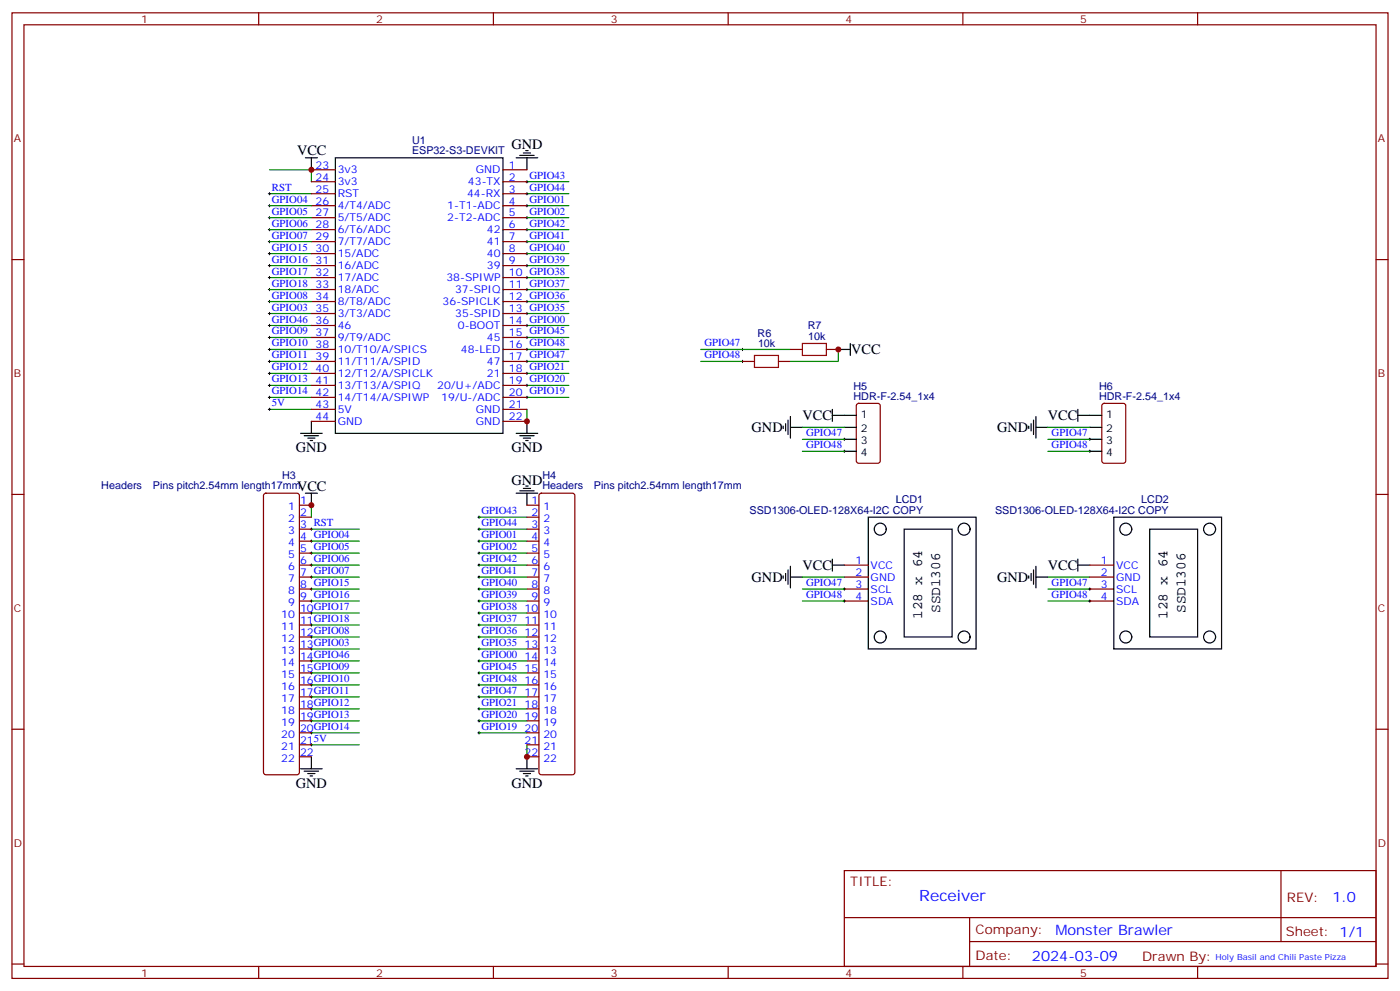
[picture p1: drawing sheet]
<svg xmlns="http://www.w3.org/2000/svg" width="412mm" height="292mm" viewBox="0 0 412 292" stroke-linecap="round" stroke-linejoin="round" font-family="sans-serif">
<g fill="none" stroke="#870000" stroke-width=".35">
<path d="M3.5 3.8h405.4v284.3h-405.4zM7.1 7.3h398.2v277.3h-398.2zM76.2 3.8v3.5M145.3 3.8v3.5M214.5 3.8v3.5M283.6 3.8v3.5M352.8 3.8v3.5M91.7 50h7.1M91.7 53.5h7.1M91.7 57h7.1M148.2 50h7M148.2 53.5h7"/>
<path d="M148.2 57h7M3.5 76.4h3.6M91.7 60.6h7.1M91.7 64.1h7.1M91.7 67.6h7.1M91.7 71.2h7.1M91.7 74.7h7.1M91.7 78.2h7.1M148.2 60.6h7M148.2 64.1h7M148.2 67.6h7M148.2 71.2h7"/>
<path d="M148.2 74.7h7M148.2 78.2h7M405.3 76.4h3.6M91.7 81.7h7.1M91.7 85.3h7.1M91.7 88.8h7.1M91.7 92.3h7.1M91.7 95.8h7.1M91.7 99.4h7.1M148.2 81.7h7M148.2 85.3h7M148.2 88.8h7"/>
<path d="M148.2 92.3h7M148.2 95.8h7M148.2 99.4h7M91.7 102.9h7.1M91.7 106.4h7.1M91.7 110h7.1M91.7 113.5h7.1M91.7 117h7.1M148.2 102.9h7M148.2 106.4h7M148.2 110h7M148.2 113.5h7"/>
<path d="M148.2 117h7M218.7 106.4h3.5M229.3 106.4h3.5M232.8 102.9h3.6M243.4 102.9h3.5M252.5 119l.4-.2h5.7l.6 .4 .1 16.5-.5 .7h-5.9l-.6-.4-.1-16.5zM324.8 119l.5-.2h5.6l.7 .4v16.5l-.5 .7h-5.8l-.7-.4v-16.5zM91.7 120.5h7.1M91.7 124.1h7.1M148.2 120.5h7M148.2 124.1h7M3.5 145.6h3.6"/>
<path d="M77.8 145.4l.5-.2h9.2l.5 .2 .2 .5v81.5l-.2 .5-.5 .2h-9.2l-.5-.2-.2-.5v-81.5zM88.2 148.8h3.5M88.2 152.3h3.5M88.2 155.8h3.5M88.2 159.3h3.5M155.2 148.8h3.5M155.2 152.3h3.5M155.2 155.8h3.5M155.2 159.3h3.5M159 145.4l.5-.2h9.1l.5 .2 .2 .5v81.5l-.2 .5-.5 .2h-9.1l-.5-.2-.3-.5v-81.5zM405.3 145.6h3.6M88.2 162.9h3.5"/>
<path d="M88.2 166.4h3.5M88.2 169.9h3.5M88.2 173.5h3.5M88.2 177h3.5M155.2 162.9h3.5M155.2 166.4h3.5M155.2 169.9h3.5M155.2 173.5h3.5M155.2 177h3.5M248.7 166.4h7.1M248.7 169.9h7.1M248.7 173.5h7.1"/>
<path d="M248.7 177h7.1M321 166.4h7.1M321 169.9h7.1M321 173.5h7.1M321 177h7.1M88.2 180.5h3.5M88.2 184h3.5M88.2 187.6h3.5M88.2 191.1h3.5M88.2 194.6h3.5M88.2 198.2h3.5M155.2 180.5h3.5"/>
<path d="M155.2 184h3.5M155.2 187.6h3.5M155.2 191.1h3.5M155.2 194.6h3.5M155.2 198.2h3.5M3.5 214.7h3.6M88.2 201.7h3.5M88.2 205.2h3.5M88.2 208.7h3.5M88.2 212.3h3.5M88.2 215.8h3.5M88.2 219.3h3.5"/>
<path d="M155.2 201.7h3.5M155.2 205.2h3.5M155.2 208.7h3.5M155.2 212.3h3.5M155.2 215.8h3.5M155.2 219.3h3.5M405.3 214.7h3.6M88.2 222.8h3.5M155.2 222.8h3.5M248.7 256.4h156.6v28.2h-156.6zM377.3 256.4v20.9M248.7 270.2h156.5"/>
<path d="M285.6 277.3h119.6M285.6 270.2v14.1M3.5 283.9h3.6M76.2 284.6v3.5M145.3 284.6v3.5M214.5 284.6v3.5M283.6 284.6v3.5M352.8 284.6v3.5M405.3 283.9h3.6"/>
</g>
<g fill="none" stroke="#008700" stroke-width=".35">
<path d="M79.4 57h12.3M79.4 50h12.3v3.5M155.2 57h12.4M155.2 53.5h12.4M79.4 60.6h12.3M79.4 78.2h12.3M79.4 74.7h12.3M79.4 64.1h12.3M79.4 67.6h12.3M79.4 71.2h12.3M155.2 60.6h12.4M155.2 78.2h12.4"/>
<path d="M155.2 74.7h12.4M155.2 64.1h12.4M155.2 67.6h12.4M155.2 71.2h12.4M79.4 81.7h12.3M79.4 85.3h12.3M79.4 88.8h12.3M79.4 92.3h12.3M79.4 95.8h12.3M79.4 99.4h12.3M155.2 81.7h12.4M155.2 85.3h12.4"/>
<path d="M155.2 88.8h12.4M155.2 92.3h12.4M155.2 95.8h12.4M155.2 99.4h12.4M79.4 102.9h12.3M79.4 106.4h12.3M79.4 110h12.3M79.4 113.5h12.3M79.4 117h12.3M155.2 102.9h12.4M155.2 106.4h12.4M155.2 110h12.4"/>
<path d="M155.2 113.5h12.4M155.2 117h12.4M206.4 102.9h26.4M206.4 106.4h12.3M246.9 102.9v3.5h-14.1M79.4 120.5h12.3M155.2 120.5v3.6M236.4 125.8h12.3M236.4 129.4h12.3M236.4 132.9h12.3M308.7 125.8h12.3M308.7 129.4h12.3"/>
<path d="M308.7 132.9h12.3M91.7 159.3h14.1M91.7 155.8h14.1M91.7 148.8v3.5M141.1 152.3h14.1M141.1 159.3h14.1M141.1 155.8h14.1M91.7 162.9h14.1M91.7 166.4h14.1M91.7 169.9h14.1M91.7 173.5h14.1M91.7 177h14.1"/>
<path d="M141.1 177h14.1M141.1 173.5h14.1M141.1 169.9h14.1M141.1 166.4h14.1M141.1 162.9h14.1M236.4 169.9h12.3M236.4 173.5h12.3M236.4 177h12.3M308.7 169.9h12.3M308.7 173.5h12.3M308.7 177h12.3M91.7 187.6h14.1"/>
<path d="M91.7 180.5h14.1M91.7 184h14.1M91.7 191.1h14.1M91.7 194.6h14.1M91.7 198.2h14.1M141.1 198.2h14.1M141.1 194.6h14.1M141.1 191.1h14.1M141.1 187.6h14.1M141.1 180.5h14.1M141.1 184h14.1M91.7 201.7h14.1"/>
<path d="M91.7 205.2h14.1M91.7 208.7h14.1M91.7 212.3h14.1M91.7 215.8h14.1M91.7 219.3h14.1M141.1 215.8h14.1M141.1 212.3h14.1M141.1 208.7h14.1M141.1 205.2h14.1M141.1 201.7h14.1M155.2 219.3v3.5"/>
</g>
<g fill="none" stroke="#000" stroke-width=".29">
<path d="M79 57h.7M79.4 56.7v.7M154.9 53.5h.7M154.9 57h.7M155.2 53.2v.7M155.2 56.7v.7M79 60.6h.7M79 64.1h.7M79 67.6h.7M79 71.2h.7M79 74.7h.7M79 78.2h.7"/>
<path d="M79.4 60.2v.7M79.4 63.7v.8M79.4 67.3v.7M79.4 70.8v.7M79.4 74.3v.7M79.4 77.9v.7M154.9 60.6h.7M154.9 64.1h.7M154.9 67.6h.7M154.9 71.2h.7M154.9 74.7h.7M154.9 78.2h.7"/>
<path d="M155.2 60.2v.7M155.2 63.7v.8M155.2 67.3v.7M155.2 70.8v.7M155.2 74.3v.7M155.2 77.9v.7M79 81.7h.7M79 85.3h.7M79 88.8h.7M79 92.3h.7M79 95.8h.7M79 99.4h.7"/>
<path d="M79.4 81.4v.7M79.4 84.9v.7M79.4 88.4v.7M79.4 92v.7M79.4 95.5v.7M79.4 99v.7M154.9 81.7h.7M154.9 85.3h.7M154.9 88.8h.7M154.9 92.3h.7M154.9 95.8h.7M154.9 99.4h.7"/>
<path d="M155.2 81.4v.7M155.2 84.9v.7M155.2 88.4v.7M155.2 92v.7M155.2 95.5v.7M155.2 99v.7M79 102.9h.7M79 106.4h.7M79 110h.7M79 113.5h.7M79 117h.7M79.4 102.6v.7"/>
<path d="M79.4 106.1v.7M79.4 109.6v.7M79.4 113.1v.7M79.4 116.7v.7M154.9 102.9h.7M154.9 106.4h.7M154.9 110h.7M154.9 113.5h.7M154.9 117h.7M155.2 102.6v.7M155.2 106.1v.7M155.2 109.6v.7"/>
<path d="M155.2 113.1v.7M155.2 116.7v.7M218.4 102.9h.7M218.4 106.4h.7M218.7 102.6v.7M218.7 106.1v.7M79 120.5h.7M79.4 120.2v.7M248.4 129.4h.7M248.4 132.9h.7M248.7 129v.7M248.7 132.5v.7"/>
<path d="M320.7 129.4h.7M320.7 132.9h.7M321 129v.7M321 132.5v.7M91.4 159.3h.7M91.4 155.8h.7M91.7 155.5v.7M91.7 159v.7M140.8 159.3h.7M140.8 155.8h.7M140.8 152.3h.7M141.1 151.9v.7"/>
<path d="M141.1 155.5v.7M141.1 159v.7M91.4 177h.7M91.4 173.5h.7M91.4 169.9h.7M91.4 166.4h.7M91.4 162.9h.7M91.7 162.5v.7M91.7 166.1v.7M91.7 169.6v.7M91.7 173.1v.7M91.7 176.6v.7"/>
<path d="M140.8 177h.7M140.8 173.5h.7M140.8 169.9h.7M140.8 166.4h.7M140.8 162.9h.7M141.1 162.5v.7M141.1 166.1v.7M141.1 169.6v.7M141.1 173.1v.7M141.1 176.6v.7M248.4 177h.7M248.4 173.5h.7"/>
<path d="M248.7 173.1v.7M248.7 176.6v.7M320.7 177h.7M320.7 173.5h.7M321 173.1v.7M321 176.6v.7M91.4 198.2h.7M91.4 194.6h.7M91.4 191.1h.7M91.4 187.6h.7M91.4 184h.7M91.4 180.5h.7"/>
<path d="M91.7 180.2v.7M91.7 183.7v.7M91.7 187.2v.7M91.7 190.7v.8M91.7 194.3v.7M91.7 197.8v.7M140.8 198.2h.7M140.8 194.6h.7M140.8 191.1h.7M140.8 187.6h.7M140.8 184h.7M140.8 180.5h.7"/>
<path d="M141.1 180.2v.7M141.1 183.7v.7M141.1 187.2v.7M141.1 190.7v.8M141.1 194.3v.7M141.1 197.8v.7M91.4 215.8h.7M91.4 212.3h.7M91.4 208.7h.7M91.4 205.2h.7M91.4 201.7h.7M91.4 219.3h.7"/>
<path d="M91.7 201.3v.7M91.7 204.9v.7M91.7 208.4v.7M91.7 211.9v.7M91.7 215.4v.7M91.7 219v.7M140.8 215.8h.7M140.8 212.3h.7M140.8 208.7h.7M140.8 205.2h.7M140.8 201.7h.7M141.1 201.3v.7"/>
<path d="M141.1 204.9v.7M141.1 208.4v.7M141.1 211.9v.7M141.1 215.4v.7"/>
</g>
<g fill="none" stroke="#000" stroke-width=".35">
<path d="M90 46.5h3.5M91.7 46.5v3.5M98.8 46.5h49.4v81.1h-49.4zM152 46.5h6.4M153.1 45.8h4.2M154.2 45h2.1M154.9 44.3h.7M155.2 46.5v3.5M246.9 102.9h3.6M250.5 101.1v3.6M88.5 127.6h6.4M89.6 128.3h4.2"/>
<path d="M90.7 129h2.1M91.4 129.7h.7M91.7 124.1v3.5M152 127.6h6.4M153.1 128.3h4.2M154.2 129h2.1M154.9 129.7h.7M155.2 124.1v3.5M230.7 125.5v.7M231.4 124.8v2.1M232.1 123.7v4.3M232.8 125.8h3.6"/>
<path d="M232.8 122.7v6.3M245.2 122.3h7M245.2 120.5v3.6M248.7 125.8h3.5M248.7 129.4h3.5M248.7 132.9h3.5M303 125.5v.7M303.7 124.8v2.1M304.4 123.7v4.3M305.2 125.8h3.5M305.2 122.7v6.3M317.5 122.3h7.1"/>
<path d="M317.5 120.5v3.6M321 125.8h3.6M321 129.4h3.6M321 132.9h3.6M90 145.2h3.5M91.7 145.2v3.6M152 145.2h6.4M153.1 144.5h4.2M154.2 143.8h2.1M154.9 143.1h.7M155.2 145.2v3.6M255.8 152.3h31.7v38.8h-31.7z"/>
<path d="M266.3 155.8h14.2v31.8h-14.2zM328.1 152.3h31.7v38.8h-31.7zM338.7 155.8h14.1v31.8h-14.1zM230.7 169.6v.7M231.4 168.9v2.1M232.1 167.8v4.2M232.8 166.8v6.3M232.8 169.9h3.6M245.2 164.6v3.6M245.2 166.4h3.5M303 169.6v.7M303.7 168.9v2.1"/>
<path d="M304.4 167.8v4.2M305.2 166.8v6.3M305.2 169.9h3.5M317.5 164.6v3.6M317.5 166.4h3.5M88.5 226.4h6.4M89.6 227.1h4.2M90.7 227.8h2.1M91.4 228.5h.7M91.7 222.8v3.6M152 226.4h6.4M153.1 227.1h4.2"/>
<path d="M154.2 227.8h2.1M154.9 228.5h.7M155.2 222.8v3.6"/>
<circle cx="259.3" cy="155.8" r="1.76"/>
<circle cx="284" cy="155.8" r="1.76"/>
<circle cx="331.6" cy="155.8" r="1.76"/>
<circle cx="356.3" cy="155.8" r="1.76"/>
<circle cx="259.3" cy="187.6" r="1.76"/>
<circle cx="284" cy="187.6" r="1.76"/>
<circle cx="331.6" cy="187.6" r="1.76"/>
<circle cx="356.3" cy="187.6" r="1.76"/>
</g>
<path d="M222.2 104.7h7.1v3.5h-7.1zM236.4 101.1h7v3.6h-7z" fill="none" stroke="#a10000" stroke-width=".35"/>
<g fill="#c00">
<circle cx="155.2" cy="124.1" r=".88"/>
<circle cx="91.7" cy="50" r=".88"/>
<circle cx="155.2" cy="222.8" r=".88"/>
<circle cx="91.7" cy="148.8" r=".88"/>
<circle cx="246.9" cy="102.9" r=".88"/>
</g>
<text font-size="4.6" fill="#00f" x="270.8" y="265.4">Receiver</text>
<g font-size="4.2">
<text x="87.5" y="45.8">VCC</text>
<text x="150.6" y="44">GND</text>
<text x="250.7" y="104.4">VCC</text>
<text x="236.4" y="123.7">VCC</text>
<text x="308.7" y="123.7">VCC</text>
<text x="221.4" y="127.2">GND</text>
<text x="293.7" y="127.2">GND</text>
<text x="87.1" y="133.2">GND</text>
<text x="150.6" y="133.2">GND</text>
<text x="150.6" y="142.8">GND</text>
<text x="87.5" y="144.5">VCC</text>
<text x="236.4" y="167.8">VCC</text>
<text x="308.7" y="167.8">VCC</text>
<text x="221.4" y="171.4">GND</text>
<text x="293.7" y="171.3">GND</text>
<text x="271.6" y="182.3" transform="rotate(-90 271.6 182.3)">128 x 64</text>
<text x="276.9" y="180.5" transform="rotate(-90 276.9 180.5)">SSD1306</text>
<text x="344" y="182.3" transform="rotate(-90 344 182.3)">128 x 64</text>
<text x="349.2" y="180.5" transform="rotate(-90 349.2 180.5)">SSD1306</text>
<text x="87.1" y="232">GND</text>
<text x="150.6" y="232">GND</text>
</g>
<g font-size="4.2" fill="#00f">
<text x="392.5" y="265.6">1.0</text>
<text x="310.9" y="275.2">Monster Brawler</text>
<text x="304" y="283">2024-03-09</text>
</g>
<g font-size="3.9" fill="#800">
<text x="250.5" y="260.9">TITLE:</text>
<text x="379.1" y="265.6">REV:</text>
<text x="287.4" y="275.1">Company:</text>
<text x="378.7" y="275.8">Sheet: 1/1</text>
<text x="287.4" y="282.8">Date:</text>
<text x="336.4" y="282.9">Drawn By:</text>
</g>
<g font-size="3.2" fill="#800">
<text x="41.6" y="6.8">1</text>
<text x="110.8" y="6.8">2</text>
<text x="179.9" y="6.8">3</text>
<text x="249.1" y="6.8">4</text>
<text x="318.2" y="6.8">5</text>
<text x="4.1" y="41.9">A</text>
<text x="405.9" y="41.9">A</text>
<text x="4.1" y="111">B</text>
<text x="405.9" y="111">B</text>
<text x="4.1" y="180.2">C</text>
<text x="405.9" y="180.2">C</text>
<text x="4.1" y="249.3">D</text>
<text x="405.9" y="249.3">D</text>
<text x="41.6" y="287.6">1</text>
<text x="110.8" y="287.6">2</text>
<text x="179.9" y="287.6">3</text>
<text x="249.1" y="287.6">4</text>
<text x="318.2" y="287.6">5</text>
</g>
<g font-size="3.2" fill="#000080">
<text x="121.4" y="45.4">ESP32-S3-DEVKIT</text>
<text x="121.4" y="42.3">U1</text>
<text x="223.2" y="99.2">R6</text>
<text x="237.9" y="96.9">R7</text>
<text x="238" y="100.1">10k</text>
<text x="223.3" y="102.3">10k</text>
<text x="251.4" y="117.7">HDR-F-2.54_1x4</text>
<text x="251.4" y="114.7">H5</text>
<text x="323.7" y="117.7">HDR-F-2.54_1x4</text>
<text x="323.7" y="114.7">H6</text>
<text x="83.1" y="141.1">H3</text>
<text x="159.8" y="141.1">H4</text>
<text x="29.8" y="144.1">Headers</text>
<text x="45" y="144.1">Pins pitch2.54mm length17mm</text>
<text x="159.8" y="144.1">Headers</text>
<text x="174.9" y="144.1">Pins pitch2.54mm length17mm</text>
<text x="263.9" y="148.2">LCD1</text>
<text x="336.2" y="148.2">LCD2</text>
<text x="220.8" y="151.2">SSD1306-OLED-128X64-I2C COPY</text>
<text x="293.1" y="151.2">SSD1306-OLED-128X64-I2C COPY</text>
</g>
<g font-size="3.2" fill="#00f">
<text x="93" y="49.6">23</text>
<text x="93" y="53.2">24</text>
<text x="99.5" y="51">3v3</text>
<text x="140.2" y="51">GND</text>
<text x="149.9" y="49.6">1</text>
<text x="149.9" y="53.2">2</text>
<text x="155.9" y="52.6">GPIO43</text>
<text x="80.1" y="59.7">GPIO04</text>
<text x="80.1" y="56.2">RST</text>
<text x="93" y="56.7">25</text>
<text x="99.5" y="54.6">3v3</text>
<text x="99.5" y="58.1">RST</text>
<text x="137.6" y="58.1">44-RX</text>
<text x="137.9" y="54.6">43-TX</text>
<text x="149.9" y="56.7">3</text>
<text x="155.9" y="56.2">GPIO44</text>
<text x="155.9" y="59.7">GPIO01</text>
<text x="80.1" y="63.2">GPIO05</text>
<text x="93" y="60.2">26</text>
<text x="93" y="63.7">27</text>
<text x="99.5" y="61.6">4/T4/ADC</text>
<text x="99.5" y="65.2">5/T5/ADC</text>
<text x="131.8" y="61.6">1-T1-ADC</text>
<text x="131.8" y="65.2">2-T2-ADC</text>
<text x="149.9" y="60.2">4</text>
<text x="149.9" y="63.7">5</text>
<text x="155.9" y="63.2">GPIO02</text>
<text x="80.1" y="70.3">GPIO07</text>
<text x="80.1" y="66.7">GPIO06</text>
<text x="93" y="67.3">28</text>
<text x="93" y="70.8">29</text>
<text x="99.5" y="68.7">6/T6/ADC</text>
<text x="143.4" y="68.7">42</text>
<text x="149.9" y="67.3">6</text>
<text x="149.9" y="70.8">7</text>
<text x="155.9" y="66.7">GPIO42</text>
<text x="155.9" y="70.3">GPIO41</text>
<text x="80.1" y="77.3">GPIO16</text>
<text x="80.1" y="73.8">GPIO15</text>
<text x="93" y="74.3">30</text>
<text x="93" y="77.9">31</text>
<text x="99.5" y="72.2">7/T7/ADC</text>
<text x="99.5" y="75.7">15/ADC</text>
<text x="143.4" y="72.2">41</text>
<text x="143.4" y="75.7">40</text>
<text x="149.9" y="74.3">8</text>
<text x="149.9" y="77.9">9</text>
<text x="155.9" y="73.8">GPIO40</text>
<text x="155.9" y="77.3">GPIO39</text>
<text x="80.1" y="80.9">GPIO17</text>
<text x="93" y="81.4">32</text>
<text x="99.5" y="79.3">16/ADC</text>
<text x="99.5" y="82.8">17/ADC</text>
<text x="131.5" y="82.8">38-SPIWP</text>
<text x="143.4" y="79.3">39</text>
<text x="149.9" y="81.4">10 GPIO38</text>
<text x="80.1" y="84.4">GPIO18</text>
<text x="80.1" y="87.9">GPIO08</text>
<text x="93" y="84.9">33</text>
<text x="93" y="88.4">34</text>
<text x="99.5" y="86.3">18/ADC</text>
<text x="99.5" y="89.9">8/T8/ADC</text>
<text x="130.4" y="89.9">36-SPICLK</text>
<text x="134.1" y="86.3">37-SPIQ</text>
<text x="149.9" y="84.9">11 GPIO37</text>
<text x="149.9" y="88.4">12 GPIO36</text>
<text x="80.1" y="95">GPIO46</text>
<text x="80.1" y="91.4">GPIO03</text>
<text x="93" y="92">35</text>
<text x="93" y="95.5">36</text>
<text x="99.5" y="93.4">3/T3/ADC</text>
<text x="134.1" y="93.4">35-SPID</text>
<text x="149.9" y="92">13 GPIO35</text>
<text x="149.9" y="95.5">14 GPIO00</text>
<text x="80.1" y="98.5">GPIO09</text>
<text x="93" y="99">37</text>
<text x="99.5" y="96.9">46</text>
<text x="99.5" y="100.4">9/T9/ADC</text>
<text x="134.9" y="96.9">0-BOOT</text>
<text x="143.4" y="100.4">45</text>
<text x="149.9" y="99">15 GPIO45</text>
<text x="80.1" y="105.6">GPIO11</text>
<text x="80.1" y="102">GPIO10</text>
<text x="93" y="102.6">38</text>
<text x="93" y="106.1">39</text>
<text x="99.5" y="104">10/T10/A/SPICS</text>
<text x="99.5" y="107.5">11/T11/A/SPID</text>
<text x="135.8" y="104">48-LED</text>
<text x="143.4" y="107.5">47</text>
<text x="149.9" y="102.6">16 GPIO48</text>
<text x="149.9" y="106.1">17 GPIO47</text>
<text x="207.5" y="102">GPIO47</text>
<text x="207.5" y="105.6">GPIO48</text>
<text x="80.1" y="112.6">GPIO13</text>
<text x="80.1" y="109.1">GPIO12</text>
<text x="93" y="109.6">40</text>
<text x="93" y="113.1">41</text>
<text x="99.5" y="111">12/T12/A/SPICLK</text>
<text x="143.4" y="111">21</text>
<text x="149.9" y="109.6">18 GPIO21</text>
<text x="149.9" y="113.1">19 GPIO20</text>
<text x="80.1" y="119.7">5V</text>
<text x="80.1" y="116.1">GPIO14</text>
<text x="93" y="116.7">42</text>
<text x="99.5" y="114.5">13/T13/A/SPIQ</text>
<text x="99.5" y="118.1">14/T14/A/SPIWP</text>
<text x="128.8" y="114.5">20/U+/ADC</text>
<text x="130" y="118.1">19/U-/ADC</text>
<text x="149.9" y="116.7">20 GPIO19</text>
<text x="93" y="120.2">43</text>
<text x="93" y="123.7">44</text>
<text x="99.5" y="121.6">5V</text>
<text x="99.5" y="125.1">GND</text>
<text x="140.2" y="121.6">GND</text>
<text x="140.2" y="125.1">GND</text>
<text x="149.9" y="120.2">21</text>
<text x="149.9" y="123.7">22</text>
<text x="237.5" y="128.5">GPIO47</text>
<text x="309.8" y="128.5">GPIO47</text>
<text x="237.5" y="132">GPIO48</text>
<text x="309.8" y="132">GPIO48</text>
<text x="88.4" y="148.4">1</text>
<text x="156.6" y="148.4">1</text>
<text x="84.9" y="150.2">1</text>
<text x="84.9" y="153.7">2</text>
<text x="88.4" y="151.9">2</text>
<text x="88.4" y="155.5">3 RST</text>
<text x="141.8" y="154.9">GPIO44</text>
<text x="141.8" y="151.4">GPIO43</text>
<text x="156.6" y="151.9">2</text>
<text x="156.6" y="155.5">3</text>
<text x="160.1" y="150.2">1</text>
<text x="160.1" y="153.7">2</text>
<text x="84.9" y="157.2">3</text>
<text x="84.9" y="160.8">4</text>
<text x="88.4" y="159">4 GPIO04</text>
<text x="141.8" y="162">GPIO02</text>
<text x="141.8" y="158.5">GPIO01</text>
<text x="156.6" y="159">4</text>
<text x="160.1" y="157.2">3</text>
<text x="160.1" y="160.8">4</text>
<text x="84.9" y="164.3">5</text>
<text x="84.9" y="167.8">6</text>
<text x="88.4" y="162.5">5 GPIO05</text>
<text x="88.4" y="166.1">6 GPIO06</text>
<text x="141.8" y="165.5">GPIO42</text>
<text x="156.6" y="162.5">5</text>
<text x="156.6" y="166.1">6</text>
<text x="160.1" y="164.3">5</text>
<text x="160.1" y="167.8">6</text>
<text x="252" y="166.1">1</text>
<text x="256.5" y="167.5">VCC</text>
<text x="324.3" y="166.1">1</text>
<text x="328.8" y="167.5">VCC</text>
<text x="84.9" y="171.3">7</text>
<text x="88.4" y="169.6">7 GPIO07</text>
<text x="88.4" y="173.1">8 GPIO15</text>
<text x="141.8" y="172.6">GPIO40</text>
<text x="141.8" y="169.1">GPIO41</text>
<text x="156.6" y="169.6">7</text>
<text x="156.6" y="173.1">8</text>
<text x="160.1" y="171.3">7</text>
<text x="237.5" y="172.6">GPIO47</text>
<text x="252" y="173.1">3</text>
<text x="252" y="169.6">2</text>
<text x="256.5" y="171">GND</text>
<text x="309.8" y="172.6">GPIO47</text>
<text x="324.3" y="173.1">3</text>
<text x="324.3" y="169.6">2</text>
<text x="328.8" y="171">GND</text>
<text x="84.9" y="174.9">8</text>
<text x="84.9" y="178.4">9</text>
<text x="88.4" y="176.6">9 GPIO16</text>
<text x="141.8" y="179.6">GPIO38</text>
<text x="141.8" y="176.1">GPIO39</text>
<text x="156.6" y="176.6">9</text>
<text x="160.1" y="174.9">8</text>
<text x="160.1" y="178.4">9</text>
<text x="237.5" y="176.1">GPIO48</text>
<text x="252" y="176.6">4</text>
<text x="256.5" y="174.5">SCL</text>
<text x="256.5" y="178">SDA</text>
<text x="309.8" y="176.1">GPIO48</text>
<text x="324.3" y="176.6">4</text>
<text x="328.8" y="174.5">SCL</text>
<text x="328.8" y="178">SDA</text>
<text x="82.9" y="181.9">10</text>
<text x="82.9" y="185.5">11</text>
<text x="88.4" y="180.2">10GPIO17</text>
<text x="88.4" y="183.7">11GPIO18</text>
<text x="141.8" y="183.2">GPIO37</text>
<text x="154.5" y="180.2">10</text>
<text x="154.5" y="183.7">11</text>
<text x="160.1" y="181.9">10</text>
<text x="160.1" y="185.5">11</text>
<text x="82.9" y="189">12</text>
<text x="88.4" y="187.2">12GPIO08</text>
<text x="88.4" y="190.7">13GPIO03</text>
<text x="141.8" y="190.2">GPIO35</text>
<text x="141.8" y="186.7">GPIO36</text>
<text x="154.5" y="187.2">12</text>
<text x="154.5" y="190.7">13</text>
<text x="160.1" y="189">12</text>
<text x="82.9" y="192.5">13</text>
<text x="82.9" y="196">14</text>
<text x="88.4" y="194.3">14GPIO46</text>
<text x="88.4" y="197.8">15GPIO09</text>
<text x="141.8" y="197.3">GPIO45</text>
<text x="141.8" y="193.7">GPIO00</text>
<text x="154.5" y="194.3">14</text>
<text x="154.5" y="197.8">15</text>
<text x="160.1" y="192.5">13</text>
<text x="160.1" y="196">14</text>
<text x="82.9" y="199.6">15</text>
<text x="82.9" y="203.1">16</text>
<text x="88.4" y="201.3">16GPIO10</text>
<text x="141.8" y="200.8">GPIO48</text>
<text x="154.5" y="201.3">16</text>
<text x="160.1" y="199.6">15</text>
<text x="160.1" y="203.1">16</text>
<text x="82.9" y="206.6">17</text>
<text x="88.4" y="204.9">17GPIO11</text>
<text x="88.4" y="208.4">18GPIO12</text>
<text x="141.8" y="207.9">GPIO21</text>
<text x="141.8" y="204.3">GPIO47</text>
<text x="154.5" y="204.9">17</text>
<text x="154.5" y="208.4">18</text>
<text x="160.1" y="206.6">17</text>
<text x="82.9" y="210.1">18</text>
<text x="82.9" y="213.7">19</text>
<text x="88.4" y="211.9">19GPIO13</text>
<text x="88.4" y="215.4">20GPIO14</text>
<text x="141.8" y="214.9">GPIO19</text>
<text x="141.8" y="211.4">GPIO20</text>
<text x="154.5" y="211.9">19</text>
<text x="154.5" y="215.4">20</text>
<text x="160.1" y="210.1">18</text>
<text x="160.1" y="213.7">19</text>
<text x="82.9" y="217.2">20</text>
<text x="82.9" y="220.7">21</text>
<text x="88.4" y="219">215V</text>
<text x="154.5" y="219">21</text>
<text x="160.1" y="217.2">20</text>
<text x="160.1" y="220.7">21</text>
<text x="82.9" y="224.3">22</text>
<text x="88.4" y="222.5">22</text>
<text x="154.5" y="222.5">22</text>
<text x="160.1" y="224.3">22</text>
</g>
<g font-size="3.2">
<text x="253.5" y="123">1</text>
<text x="325.9" y="123">1</text>
<text x="253.5" y="127.2">2</text>
<text x="253.5" y="130.8">3</text>
<text x="325.9" y="127.2">2</text>
<text x="325.9" y="130.8">3</text>
<text x="253.5" y="134.3">4</text>
<text x="325.9" y="134.3">4</text>
</g>
<text font-size="2.5" fill="#00f" x="358.1" y="282.8">Holy Basil and Chili Paste Pizza</text>
</svg>
